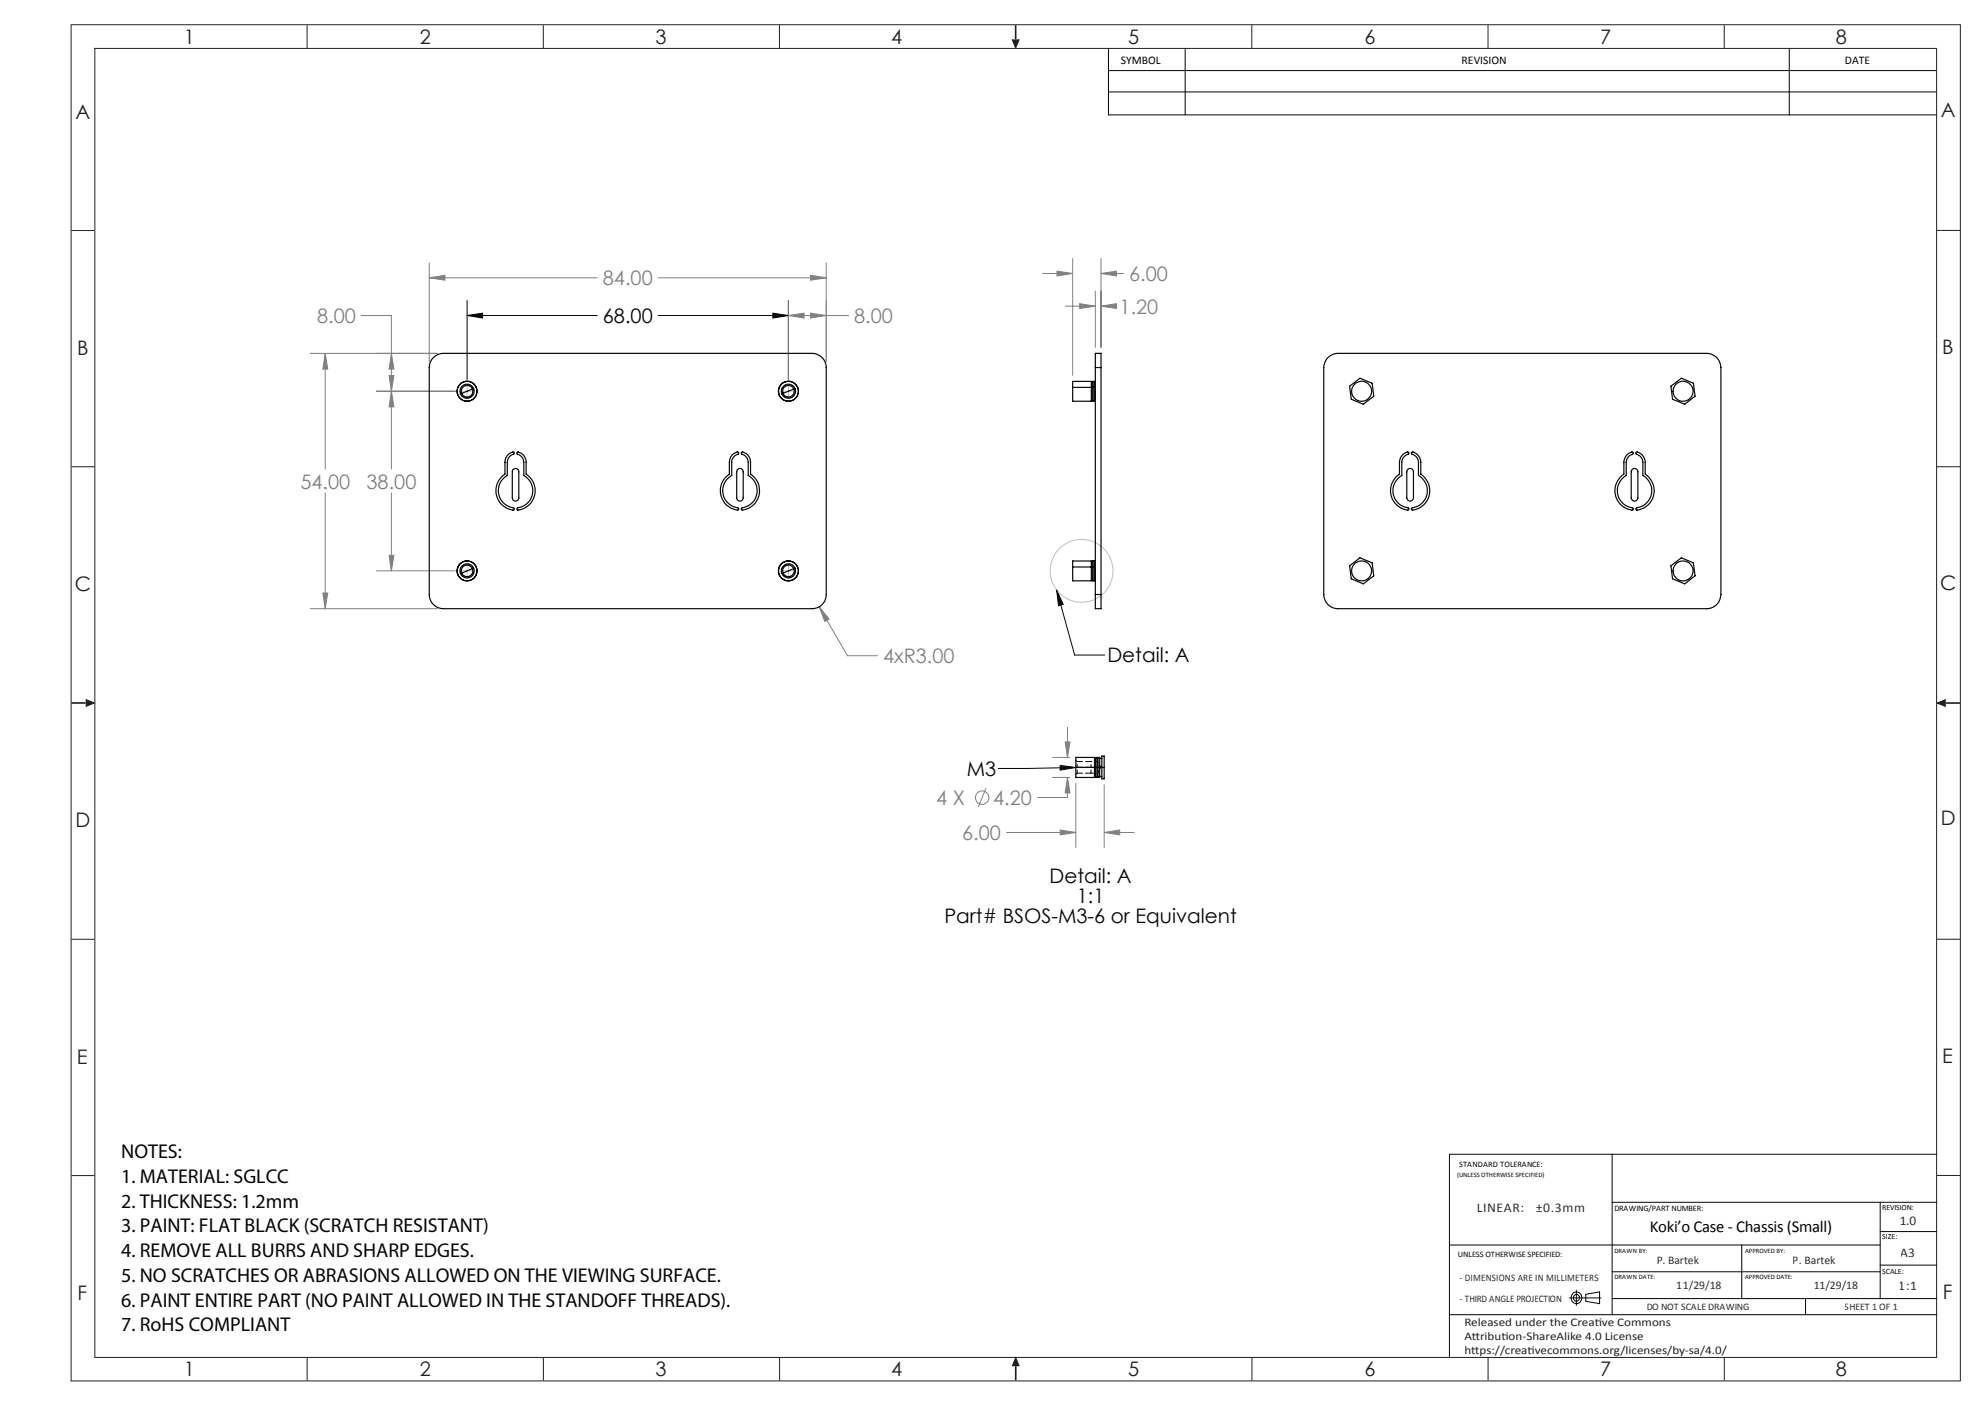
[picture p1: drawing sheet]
<svg xmlns="http://www.w3.org/2000/svg" width="420mm" height="297mm" viewBox="0 0 420 297" stroke-linecap="round" stroke-linejoin="round" font-family="sans-serif">
<!-- layer: Layer 1 -->
<g fill="none" stroke="#231f20" stroke-width=".21">
<path d="M15 5.2h399.8M15 5.2v287M20 10.2h389.8M20.1 10.1v277.1M65 5.3v4.9M115 5.3v4.9M164.9 5.3v4.9M264.9 5.3v4.9M314.8 5.3v4.9M364.8 5.3v4.9M409.8 10.2v277M414.8 5.2v287"/>
<path d="M15.1 48.8h4.9M409.8 48.7h4.9M15.1 98.7h4.9M409.8 98.7h4.9M15.1 198.7h4.9M409.8 198.7h4.9M15.1 248.7h4.9M409.8 248.7h4.9M15 292.1h399.8M20 287.2h389.8M65 287.2v4.8M115 287.2v4.8"/>
<path d="M165 287.2v4.8M264.9 287.2v4.8M314.9 287.2v4.8M364.8 287.2v4.8"/>
</g>
<g fill="#231f20" stroke="#231f20" stroke-width=".21">
<path d="M214.2 8.3h1.4l-.7 1.8z"/>
<path d="M214.9 287.2l.8 1.8h-1.5z"/>
<path d="M18.1 148l1.9 .7-1.9 .8z"/>
<path d="M409.9 148.7l1.8-.7v1.5z"/>
</g>
<path d="M214.9 5.3v3M15.1 148.7h3M411.7 148.7h3M214.9 289v3" fill="none" stroke="#231f20" stroke-width=".35"/>
<g fill="none" stroke="#050504" stroke-width=".21">
<path d="M234.5 19.5h175.1M234.5 10.4v13.9h175.1M234.5 14.9h175.1M250.8 10.4v13.9M378.6 10.4v13.9M98.8 66.7l3.3-.5v1.1zM98.8 63.6v16.7M98.8 66.7h27.6M139.3 66.7h27.5M163.5 66.2l3.3 .5-3.3 .6zM166.8 63.6v16.7M223.6 124.8l3.8 13.8h6.3"/>
<path d="M223.6 124.8l1.4 3-1 .3zM224.3 161.9l3.3 .4-3.3 .6zM227.6 162.3l-16.4 .3M341.1 254.3h68.7M341.1 244.2v33.9M397.8 254.3v20.4M409.8 244.2h-103.1v43M306.7 263.4h34.3M306.7 278.1h103.1M332.1 274.6h6.6M333.5 272.9v3.2M335.5 273.8l3-.5v2.5l-3-.5z"/>
<path d="M341.1 269h56.7M341.1 263.4h56.7M341.1 274.7h68.7M368.5 263.4v11.3M382 274.7v3.4M397.8 267.6h12M397.8 260.5h12"/>
<circle cx="333.5" cy="274.5" r="1.2"/>
<circle cx="333.6" cy="274.6" r=".68"/>
</g>
<g fill="none" stroke="#808180" stroke-width=".21">
<path d="M90.8 58.8l3.3-.6v1.1zM90.8 55.6v20.9M90.8 58.8h35.6M139.3 58.8h35.5M171.5 58.2l3.3 .6-3.3 .5zM174.8 55.6v20.9M220.6 57.9h6.4M223.6 57.4l3.4 .5-3.4 .5zM227 54.7v24.7M233 57.9l3.2-.5v1zM233 54.7v18.8M233 57.9h4.7"/>
<path d="M68.8 74.8l.5 3.3h-1zM68.8 74.8v24.4M76.5 66.7h6.3v32.5M82.3 79.4h1l-.5 3.4zM82.8 74.8l.5 3.3h-1zM92.6 74.8h-27M166.8 63.6v16.7M166.8 66.7h12.7M166.8 66.7l3.3-.5v1.1zM171.5 66.2l3.3 .5-3.3 .6zM225.4 64.8h6.4M228.4 64.2l3.4 .6-3.4 .5z"/>
<path d="M231.8 61.6v11.9M233 64.8l3.2-.6v1.1zM233 64.8h2.7M79.6 82.8h16.7M82.8 82.8l.5 3.3h-1zM68.8 104.3v24.5M82.3 117.5h1l-.5 3.3zM82.8 104.3v16.5M65.6 128.8h27M68.3 125.4h1l-.5 3.4zM79.6 120.8h16.7M173.3 128.4l2.1 2.5-.9 .6z"/>
<path d="M173.3 128.4l6 10.3h6.4M225.4 156.9h1l-.5 3.3zM225.9 153.9v6.3M208.6 166.7l-1.6 4M213 176.1h14.6M222.7 160.2h3.7M222.7 164.5h3.7M224.3 175.6l3.3 .5-3.3 .5zM225.9 164.5l.5 3.2h-1zM225.9 164.5v4.2h-6.4M227.6 165.7v13.6M233.6 176.1l3.3-.5v1z"/>
<path d="M233.6 166v13.3M233.6 176.1h6.4"/>
<circle cx="207.8" cy="168.7" r="1.41"/>
</g>
<circle cx="228.8" cy="120.8" r="6.6" fill="none" stroke="#c0bfbf" stroke-width=".21"/>
<path d="M97.6 82.7h2.5M98.8 81.5v2.5M165.6 82.7h2.5M166.8 81.5v2.5M98.8 119.5v2.5M166.8 119.5v2.5M97.6 120.7h2.5M165.6 120.7h2.5" fill="none" stroke="#c0bfbf" stroke-width=".21" stroke-dasharray="15.2 1.3 1.3 1.3"/>
<g fill="#050504">
<path d="M223.6 124.8l1.4 3-1 .3zM224.3 161.9l3.3 .4-3.3 .6z"/>
<path d="M98.8 66.7l3.3-.5v1.1zM163.5 66.2l3.3 .5-3.3 .6z"/>
</g>
<g fill="#808180">
<path d="M82.8 82.8l.5 3.3h-1zM82.3 117.5h1l-.5 3.3zM171.5 66.2l3.3 .5-3.3 .6zM166.8 66.7l3.3-.5v1.1zM82.3 79.4h1l-.5 3.4zM82.8 74.8l.5 3.3h-1z"/>
<path d="M90.8 58.8l3.3-.6v1.1zM171.5 58.2l3.3 .6-3.3 .5zM68.8 74.8l.5 3.3h-1zM68.3 125.4h1l-.5 3.4zM173.3 128.4l1.2 3.1 .9-.6zM233 64.8l3.2-.6v1.1zM228.4 64.2l3.4 .6-3.4 .5zM233 57.9l3.2-.5v1zM223.6 57.4l3.4 .5-3.4 .5zM233.6 176.1l3.3-.5v1zM224.3 175.6l3.3 .5-3.3 .5zM225.4 156.9h1l-.5 3.3zM225.9 164.5l.5 3.2h-1z"/>
</g>
<g fill="none" stroke="#050504" stroke-width=".25">
<path d="M91.7 75.6l.4-.2a2.76 2.76 0 0 1 1.7-.6h78a3 3 0 0 1 3 2.9v48.1a3 3 0 0 1-3 3h-78a3 3 0 0 1-3-3v-48.1l.3-1.3zM231.8 77.7v-2.9h1.2v2.9M231.8 77.7v48.1M231.8 77.7h1.2M233 77.7v48.1M281 75.6l.3-.2a2.76 2.76 0 0 1 1.8-.6h78a3 3 0 0 1 3 2.9v48.1a3 3 0 0 1-3 3h-78a3 3 0 0 1-3-3v-48.1l.2-.9zM97.7 83.2l-.3 .1M100 82.3a1.22 1.22 0 0 0-1.6-.7 1.22 1.22 0 0 0-.7 1.6M100 82.3a1.22 1.22 0 0 1-.7 1.6 1.22 1.22 0 0 1-1.6-.7M100 82.3l-2.3 .9M100.2 82.2a1.5 1.5 0 0 0-1.9-.8 1.5 1.5 0 0 0-.9 1.9M100.2 82.2a1.5 1.5 0 0 1-.8 1.9 1.5 1.5 0 0 1-2-.8"/>
<path d="M100.2 82.2l-.2 .1M107.5 96.1l1-.5a.25 .25 0 0 1 .3 .2 .25 .25 0 0 1-.2 .3 1.74 1.74 0 0 0-1.3 1.7v2.8a3.7 3.7 0 0 0-1.8 4 3.7 3.7 0 0 0 3.3 2.9l-.1 .4a4.1 4.1 0 0 1-3.7-3.1 4.1 4.1 0 0 1 1.8-4.5l.1-2.9 .2-.7zM108.5 99.4a.7 .7 0 0 1 .8-.3 .7 .7 0 0 1 .5 .7v5.5a.69 .69 0 0 1-.7 .7 .69 .69 0 0 1-.7-.7zM109.5 95.6a2.05 2.05 0 0 1 1.8 2.2v2.5a4.1 4.1 0 0 1 1.8 4.5 4.1 4.1 0 0 1-3.7 3.1v-.4a3.7 3.7 0 0 0 3.3-2.9 3.7 3.7 0 0 0-1.9-4v-2.8a2.01 2.01 0 0 0-1.4-1.8zM155 96.1l1-.5a.26 .26 0 0 1 .3 .2 .26 .26 0 0 1-.2 .3 1.74 1.74 0 0 0-1.3 1.7v2.8a3.7 3.7 0 0 0-1.8 4 3.7 3.7 0 0 0 3.3 2.9l-.1 .4a4.1 4.1 0 0 1-3.7-3.1 4.1 4.1 0 0 1 1.8-4.5l.1-2.9 .2-.7zM156 99.4a.7 .7 0 0 1 .8-.3 .7 .7 0 0 1 .5 .7v5.5a.69 .69 0 0 1-.7 .7 .69 .69 0 0 1-.7-.7zM156.9 95.6a2.05 2.05 0 0 1 1.9 2.2v2.5a4.1 4.1 0 0 1 1.8 4.5 4.1 4.1 0 0 1-3.7 3.1v-.4a3.7 3.7 0 0 0 3.2-2.9 3.7 3.7 0 0 0-1.8-4v-2.8a1.98 1.98 0 0 0-1.5-1.8zM165.7 83.2l-.3 .1M167.9 82.3a1.22 1.22 0 0 1-.6 1.6 1.22 1.22 0 0 1-1.6-.7M167.9 82.3a1.22 1.22 0 0 0-1.5-.7 1.22 1.22 0 0 0-.7 1.6M167.9 82.3l-2.2 .9M168.2 82.2a1.5 1.5 0 0 1-.8 1.9 1.5 1.5 0 0 1-2-.8"/>
<path d="M168.2 82.2a1.5 1.5 0 0 0-1.9-.8 1.5 1.5 0 0 0-.9 1.9M168.2 82.2l-.3 .1M227 81.9v3h3.9v-3M227 81.9v-1.2h3.9v1.2M227 81.9h3.9M230.9 84.8h.2M230.9 80.7h.2M230.9 82h.2M231.1 81.9v3h.3v-3M231.1 81.9v-1.2h.3v1.2M231.1 81.9h.3M231.4 84.8h.3"/>
<path d="M231.4 80.7h.3M231.4 82h.3M231.7 81.9l.1 3M231.7 81.9h.1M231.8 80.7l-.1 1.2M285.6 81.7l2.1-1.7 2.6 1.1 .4 2.7-2.2 1.7-2.6-1zM296.8 96.1l1-.5a.26 .26 0 0 1 .3 .2 .26 .26 0 0 1-.2 .3 1.83 1.83 0 0 0-1.3 1.7v2.8a3.7 3.7 0 0 0-1.8 4 3.7 3.7 0 0 0 3.2 2.9v.4a4.1 4.1 0 0 1-3.7-3.1 4.1 4.1 0 0 1 1.8-4.5v-2.9l.3-.7zM297.8 99.4a.71 .71 0 0 1 .8-.3 .71 .71 0 0 1 .5 .7v5.5a.71 .71 0 0 1-.7 .7 .71 .71 0 0 1-.7-.7v-5.5zM298.8 95.6a2.12 2.12 0 0 1 1.8 2.2v2.5a4.1 4.1 0 0 1 1.8 4.5 4.1 4.1 0 0 1-3.7 3.1v-.4a3.7 3.7 0 0 0 3.2-2.9 3.7 3.7 0 0 0-1.8-4v-2.8a1.98 1.98 0 0 0-1.5-1.8zM344.3 96.1l1-.5a.26 .26 0 0 1 .3 .2 .26 .26 0 0 1-.2 .3 1.83 1.83 0 0 0-1.3 1.7v2.8a3.7 3.7 0 0 0-1.8 4 3.7 3.7 0 0 0 3.2 2.9v.4a4.1 4.1 0 0 1-3.7-3.1 4.1 4.1 0 0 1 1.8-4.5v-2.9l.3-.7zM345.3 99.4a.71 .71 0 0 1 .8-.3 .71 .71 0 0 1 .5 .7v5.5a.71 .71 0 0 1-.8 .7 .71 .71 0 0 1-.7-.7v-5.5zM346.2 95.6a2.11 2.11 0 0 1 1.9 2.2v2.5a4.1 4.1 0 0 1 1.8 4.5 4.1 4.1 0 0 1-3.7 3.1l-.1-.4a3.7 3.7 0 0 0 3.3-2.9 3.7 3.7 0 0 0-1.8-4v-2.8a1.98 1.98 0 0 0-1.5-1.8z"/>
<path d="M353.5 81.7l2.3-1.7 2.5 1.1 .4 2.7-2.2 1.7-2.6-1zM227 119.9v3h3.9v-3M227 119.9v-1.2h3.9v1.2M227 119.9h3.9M230.9 118.8h.2M231.1 119.9v3h.3v-3M231.1 119.9v-1.2h.3v1.2M231.1 119.9h.3M231.4 118.8h.3M231.7 119.9l.1 3M231.7 119.9h.1M231.8 118.7l-.1 1.2"/>
<path d="M285.6 119.7l2.1-1.7 2.6 1.1 .4 2.7-2.2 1.7-2.6-1.1zM353.5 119.7l2.3-1.7 2.5 1.1 .4 2.7-2.2 1.7-2.6-1.1zM97.7 121.2l-.3 .1M100 120.3a1.23 1.23 0 0 1-.7 1.6 1.23 1.23 0 0 1-1.6-.7M100 120.3a1.23 1.23 0 0 0-1.6-.7 1.23 1.23 0 0 0-.7 1.6M100 120.3l-2.3 .9M100.2 120.2a1.5 1.5 0 0 1-.8 1.9 1.5 1.5 0 0 1-2-.8M100.2 120.2a1.5 1.5 0 0 0-1.9-.8 1.5 1.5 0 0 0-.9 1.9M100.2 120.2l-.2 .1M165.7 121.2l-.3 .1M167.9 120.3a1.23 1.23 0 0 1-.6 1.6 1.23 1.23 0 0 1-1.6-.7M167.9 120.3a1.23 1.23 0 0 0-1.6-.7 1.23 1.23 0 0 0-.6 1.6"/>
<path d="M167.9 120.3l-2.2 .9M168.2 120.2a1.5 1.5 0 0 1-.8 1.9 1.5 1.5 0 0 1-2-.8M168.2 120.2a1.5 1.5 0 0 0-1.9-.8 1.5 1.5 0 0 0-.9 1.9M168.2 120.2l-.3 .1M230.9 122.8h.2M230.9 120h.2M231.4 122.8h.3M231.4 120h.3M231.8 125.8v3h1.2v-3M231.8 125.8h1.2M233.1 159.9h.5v4.8h-.5zM227.6 160.2h4v4.3h-4z"/>
<path d="M227.6 162.3h6M231.6 160.3h.2M231.6 164.4h.2M231.8 160.2h.3v4.3h-.3zM232.1 160.3h.2M232.1 164.4h.2M232.3 160.2h.4v4.3h-.4zM232.7 160.4h.4M232.7 164.3h.4"/>
<circle cx="98.8" cy="82.7" r="2.1"/>
<circle cx="98.8" cy="82.8" r="2.11"/>
<circle cx="166.8" cy="82.8" r="2.12"/>
<circle cx="166.8" cy="82.8" r="2.1"/>
<circle cx="288.1" cy="82.8" r="2.12"/>
<circle cx="356.1" cy="82.8" r="2.11"/>
<circle cx="98.8" cy="120.8" r="2.09"/>
<circle cx="98.8" cy="120.8" r="2.11"/>
<circle cx="166.8" cy="120.8" r="2.12"/>
<circle cx="166.8" cy="120.8" r="2.1"/>
<circle cx="288.1" cy="120.8" r="2.12"/>
<circle cx="356.1" cy="120.8" r="2.11"/>
</g>
<path d="M227.6 162.3h.3M227.6 163.8l.3-.2M227.9 162.3h-.3M227.9 161.1l-.3-.3M231.6 162.3h.2M232.1 162.3h-.3M232.1 162.3h.1M233.2 162.3h-.2" fill="none" stroke="#050504" stroke-width=".21" stroke-dasharray="1.3 .6"/>
<path d="M227.9 163.6v-1.3M227.9 162.3v-1.2M230.8 163.6v-1.3M230.8 162.3v-1.2M231.6 162.3h-4M232.2 163.6v-1.3M232.2 162.3v-1.2" fill="none" stroke="#050504" stroke-width=".21" stroke-dasharray="1.3 .6" stroke-dashoffset=".6"/>
<path d="M230.8 162.3h1.4M230.8 163.6h1.4M232.2 162.3h-1.4M232.2 161.1h-1.4M232.2 163.6l.8-1.3M233 162.3l-.8-1.2" fill="none" stroke="#050504" stroke-width=".21" stroke-dasharray="1.3 .6" stroke-dashoffset=".7"/>
<path d="M233 162.3h-.8" fill="none" stroke="#050504" stroke-width=".21" stroke-dasharray="1.3 .6" stroke-dashoffset=".4"/>
<path d="M227.9 162.3h2.9M227.9 163.6h2.9M230.8 162.3h-2.9M230.8 161.1h-2.9" fill="none" stroke="#050504" stroke-width=".21" stroke-dasharray="1.3 .6" stroke-dashoffset=".1"/>
<g font-size="4.2" fill="#231f20">
<text x="38.9" y="9.2">1</text>
<text x="88.9" y="9.2">2</text>
<text x="138.7" y="9.2">3</text>
<text x="188.6" y="9.2">4</text>
<text x="238.7" y="9.2">5</text>
<text x="288.7" y="9.2">6</text>
<text x="338.6" y="9.2">7</text>
<text x="388.4" y="9.2">8</text>
<text x="16" y="25.2">A</text>
<text x="410.7" y="24.8">A</text>
<text x="16.3" y="75.2">B</text>
<text x="411" y="74.8">B</text>
<text x="15.8" y="125.1">C</text>
<text x="410.5" y="124.7">C</text>
<text x="16" y="174.9">D</text>
<text x="410.6" y="174.5">D</text>
<text x="16.2" y="225.2">E</text>
<text x="410.9" y="224.8">E</text>
<text x="16.4" y="275.1">F</text>
<text x="411.1" y="274.7">F</text>
<text x="38.9" y="291.1">1</text>
<text x="88.8" y="291.1">2</text>
<text x="138.7" y="291.1">3</text>
<text x="188.6" y="291.1">4</text>
<text x="238.7" y="291.1">5</text>
<text x="288.7" y="291.1">6</text>
<text x="338.5" y="291.1">7</text>
<text x="388.4" y="291.1">8</text>
</g>
<g font-size="4.2" fill="#808180">
<text x="238.9" y="59.5">6.00</text>
<text x="127.6" y="60.3">84.00</text>
<text x="67.1" y="68.3">8.00</text>
<text x="180.7" y="68.3">8.00</text>
<text x="236.9" y="66.3">1.20</text>
<text x="63.6" y="103.3">54.00</text>
<text x="77.6" y="103.3">38.00</text>
<text x="186.8" y="140.3">4xR3.00</text>
<text x="198.1" y="170.3">4 X</text>
<text x="210.2" y="170.3">4.20</text>
<text x="203.6" y="177.7">6.00</text>
</g>
<g font-size="4.2" fill="#050504">
<text x="127.6" y="68.3">68.00</text>
<text x="234.3" y="140.1">Detail: A</text>
<text x="204.6" y="164.1">M3</text>
<text x="222.1" y="186.8">Detail: A</text>
<text x="227.8" y="191">1:1</text>
<text x="199.8" y="195.2">Part# BSOS-M3-6 or Equivalent</text>
<text x="25.6" y="245">NOTES:</text>
<text x="25.6" y="250.2">1. MATERIAL: SGLCC</text>
<text x="25.6" y="255.5">2. THICKNESS: 1.2mm</text>
<text x="25.6" y="260.7">3. PAINT: FLAT BLACK (SCRATCH RESISTANT)</text>
<text x="25.6" y="265.9">4. REMOVE ALL BURRS AND SHARP EDGES.</text>
<text x="25.6" y="271.2">5. NO SCRATCHES OR ABRASIONS ALLOWED ON THE VIEWING SURFACE.</text>
<text x="25.6" y="276.4">6. PAINT ENTIRE PART (NO PAINT ALLOWED IN THE STANDOFF THREADS).</text>
<text x="25.6" y="281.5">7. RoHS COMPLIANT</text>
</g>
<text font-size="3.5" fill="#050504" x="349.1" y="260.7">Koki’o Case - Chassis (Small)</text>
<g font-size="2.8" fill="#050504">
<text x="312.4" y="256.4">LINEAR:</text>
<text x="325" y="256.4">±0.3mm</text>
<text x="401.9" y="259.2">1.0</text>
<text x="402.2" y="265.8">A3</text>
<text x="401.8" y="272.8">1:1</text>
</g>
<g font-size="2.5" fill="#050504">
<text x="237.1" y="13.5">SYMBOL</text>
<text x="309.3" y="13.5">REVISION</text>
<text x="390.4" y="13.5">DATE</text>
<text x="350.5" y="267.4">P. Bartek</text>
<text x="379.4" y="267.4">P. Bartek</text>
<text x="354.8" y="272.6">11/29/18</text>
<text x="383.7" y="272.6">11/29/18</text>
</g>
<g font-size="2.5" fill="#231f20">
<text x="309.9" y="280.4">Released under the Creat</text>
<text x="337.4" y="280.4">ive Commons</text>
<text x="309.9" y="283.4">At</text>
<text x="309.9" y="286.3">ht</text>
<text x="311.3" y="286.3">tps://creat</text>
<text x="311.4" y="283.4">tribut</text>
<text x="317.7" y="283.4">ion-ShareAlike 4.0 License</text>
<text x="323.2" y="286.3">ivecommons.org/licenses/by-sa/4.0/</text>
</g>
<g font-size="2.1" fill="#050504">
<text x="308.8" y="275.4">- THIRD ANGLE PROJECTION</text>
<text x="308.8" y="271">- DIMENSIONS ARE IN MILLIMETERS</text>
<text x="348.3" y="277.1">DO NOT SCALE DRAWING</text>
<text x="390.4" y="277.1">SHEET 1 OF 1</text>
</g>
<g font-size="1.8" fill="#050504">
<text x="308.7" y="246.9">STANDARD TOLERANCE:</text>
<text x="341.6" y="256.2">DRAWING/PART NUMBER:</text>
<text x="308.5" y="266">UNLESS OTHERWISE SPECIFIED:</text>
</g>
<g font-size="1.7" fill="#050504">
<text x="398.3" y="256">REVISION:</text>
<text x="398.3" y="262.2">SIZE:</text>
<text x="398.3" y="269.4">SCALE:</text>
</g>
<g font-size="1.4" fill="#050504">
<text x="308.3" y="249">(UNLESS OTHERWISE SPECIFIED)</text>
<text x="341.6" y="265">DRAWN BY:</text>
<text x="369.2" y="265">APPROVED BY:</text>
<text x="341.6" y="270.6">DRAWN DATE:</text>
<text x="369.2" y="270.6">APPROVED DATE:</text>
</g>
</svg>
